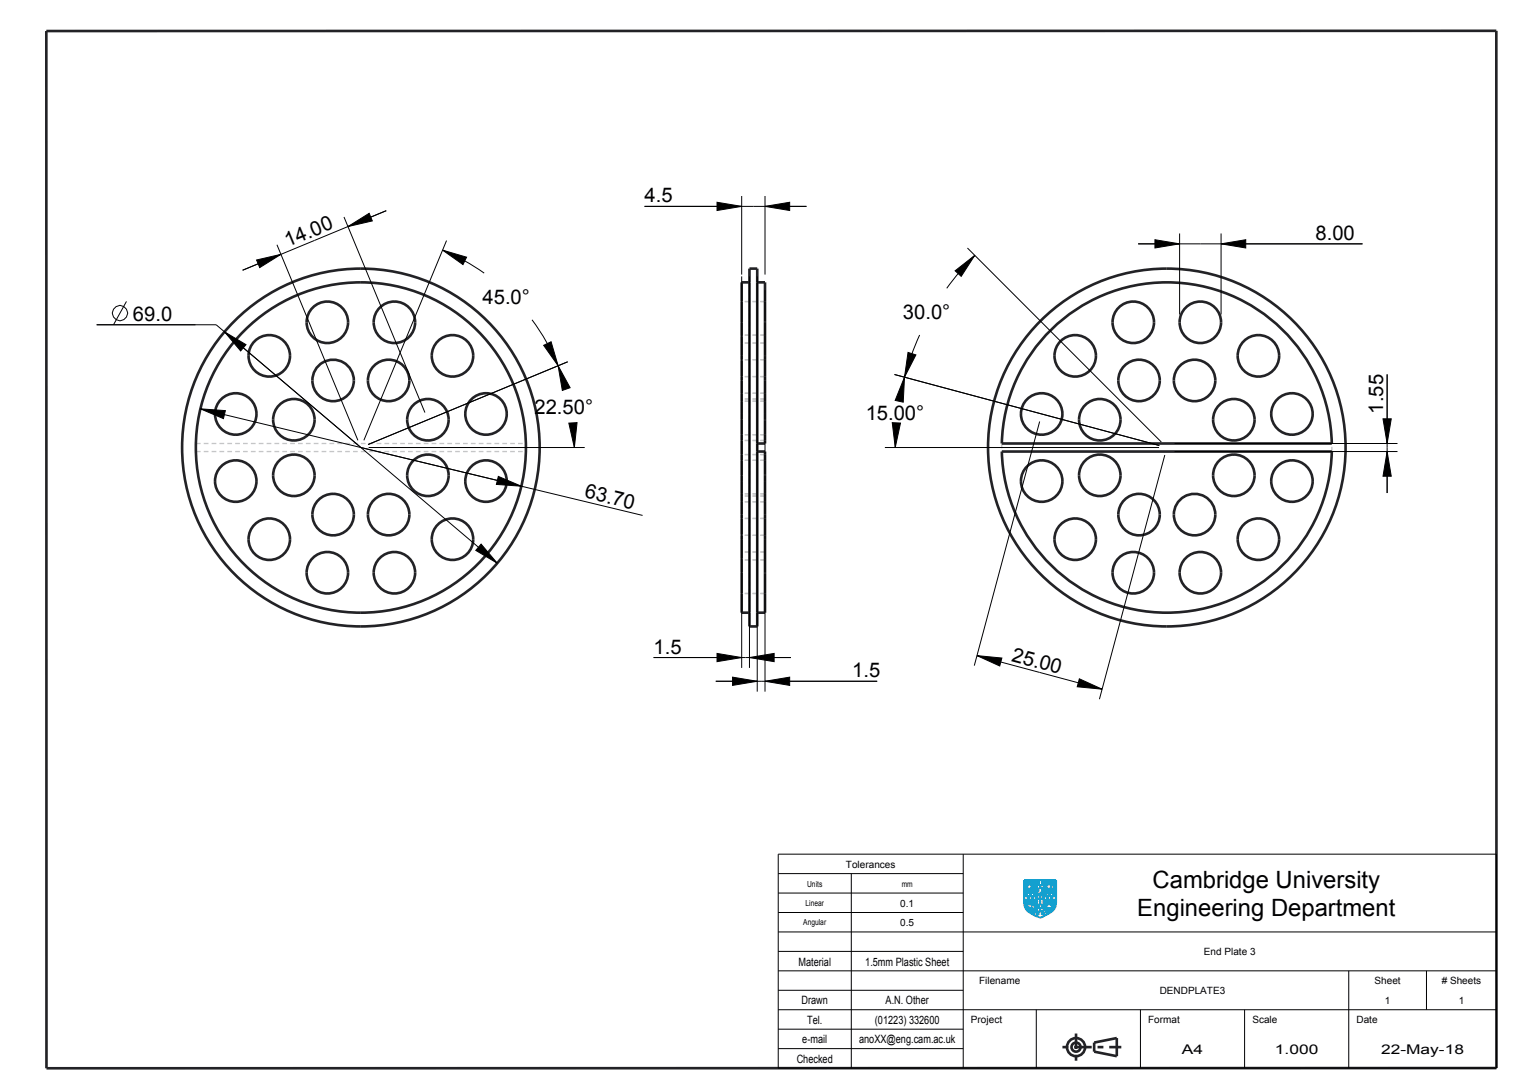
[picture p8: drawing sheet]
<svg xmlns="http://www.w3.org/2000/svg" width="297mm" height="210mm" viewBox="0 0 297 210" stroke-linecap="round" stroke-linejoin="round" font-family="sans-serif">
<path d="M205 201.9h11.4M207.7 204.5v-5.2" fill="none" stroke="#222226" stroke-width=".51" stroke-dasharray="1.1 1.1 3.4 1.1" stroke-linecap="butt"/>
<g fill="none" stroke="#222226" stroke-width=".51">
<path d="M8.9 6l279.9-.1v200.1h-279.8zM144.6 51.8h1.5v69h-1.5zM144.6 54.4h-1.5v63.7h1.5M146.1 54.4h1.5v31.1h-1.5M202.2 64.2a31.8 31.8 0 0 1 34.5-7.6 31.8 31.8 0 0 1 20.3 28.9h-63.7a31.7 31.7 0 0 1 8.9-21.3zM146.1 87.1h1.5v31h-1.5M193.3 87.1h63.7a31.8 31.8 0 0 1-31.8 31 31.8 31.8 0 0 1-31.9-31zM211.2 201.1l4.3-.9v3.5l-4.3-.9z"/>
<circle cx="45.5" cy="79.8" r="4"/>
<circle cx="52" cy="68.6" r="4"/>
<circle cx="63.2" cy="62.2" r="4"/>
<circle cx="64.3" cy="73.4" r="4"/>
<circle cx="75" cy="73.4" r="4"/>
<circle cx="76.1" cy="62.2" r="4"/>
<circle cx="87.3" cy="68.6" r="4"/>
<circle cx="93.8" cy="79.8" r="4"/>
<circle cx="201" cy="79.8" r="4"/>
<circle cx="207.5" cy="68.6" r="4"/>
<circle cx="218.7" cy="62.2" r="4"/>
<circle cx="219.8" cy="73.4" r="4"/>
<circle cx="230.5" cy="73.4" r="4"/>
<circle cx="231.6" cy="62.2" r="4"/>
<circle cx="242.9" cy="68.6" r="4"/>
<circle cx="249.3" cy="79.8" r="4"/>
<circle cx="45.5" cy="92.8" r="4"/>
<circle cx="56.7" cy="91.7" r="4"/>
<circle cx="56.7" cy="80.9" r="4"/>
<circle cx="64.3" cy="99.2" r="4"/>
<circle cx="69.6" cy="86.3" r="31.9"/>
<circle cx="69.6" cy="86.3" r="34.5"/>
<circle cx="75" cy="99.2" r="4"/>
<circle cx="82.6" cy="80.9" r="4"/>
<circle cx="82.6" cy="91.7" r="4"/>
<circle cx="93.8" cy="92.8" r="4"/>
<circle cx="201" cy="92.8" r="4"/>
<circle cx="212.2" cy="80.9" r="4"/>
<circle cx="212.2" cy="91.7" r="4"/>
<circle cx="219.8" cy="99.2" r="4"/>
<circle cx="225.2" cy="86.3" r="34.5"/>
<circle cx="230.5" cy="99.2" r="4"/>
<circle cx="238.1" cy="80.9" r="4"/>
<circle cx="238.1" cy="91.7" r="4"/>
<circle cx="249.3" cy="92.8" r="4"/>
<circle cx="52" cy="104" r="4"/>
<circle cx="63.2" cy="110.4" r="4"/>
<circle cx="76.1" cy="110.4" r="4"/>
<circle cx="87.3" cy="104" r="4"/>
<circle cx="207.5" cy="104" r="4"/>
<circle cx="218.7" cy="110.4" r="4"/>
<circle cx="231.6" cy="110.4" r="4"/>
<circle cx="242.9" cy="104" r="4"/>
<circle cx="207.7" cy="201.9" r="1.75"/>
<circle cx="207.7" cy="201.9" r=".87"/>
</g>
<g fill="none" stroke="#09c" stroke-width=".38">
<path d="M197.6 173.5h2.5v3.2M197.8 170.4h.1M197.8 170.4v.1M197.8 170.5l.3 .8 .2-.1M197.8 174.2l.3 .6 .6 .2-.1 .1h-.2v.3l.2 .1 .5-.6v.6h-.3v.3a.39 .39 0 0 0 .5-.1 .39 .39 0 0 0 .1-.5l.2 .3-.3 .4h.2l.1 .2a.94 .94 0 0 0 0-1.1M197.8 174.2h.1M197.8 170.1h.1M197.9 170.1v.3M197.9 170.4h-.1M197.9 171.6h.1M197.9 172h.1M197.9 173.8v.1"/>
<path d="M197.9 173.9v.2M197.9 173.9h.1M197.9 174.2h.1M197.9 171.9h.1M197.9 171.5v.1M197.9 171.9v.1M197.9 174.1v.1M197.9 171.8v.1M197.9 173.8l.1 .1M197.9 173.8h.1M197.9 172.8h.3M197.9 171.5h.2"/>
<path d="M197.9 171.5h.1M197.9 171.8h.1M197.9 171.6l.1 .1M197.9 170h.1M197.9 170l-.1 .1M198 171.6v.1M198 171.8h-.1M198 170l.1 .2M198 171.8h.1M198 172h.1M198 171.7h.1M198 173.9h.1"/>
<path d="M198 172.7h.2M198 171.7v.1M198 171.5h.1M198 172.7h.1h-.1M198.1 170.2h.1M198.1 171.9l-.1 .1M198.1 173.9v.1M198.1 171.5h.1M198.1 172.3v.7M198.1 174h.1M198.1 174v.1M198.1 170.2v.1"/>
<path d="M198.1 170.7v.1M198.1 171.5l.1 .1M198.1 174.1h.1M198.1 170.3v.1M198.1 171.9h.1M198.1 170.4h.1M198.1 170.8l.1 .1M198.1 171.8l.1 .1M198.1 174.1l.1 .1M198.2 170.9h.1M198.2 171.9h-.1M198.2 174.2h.1"/>
<path d="M198.2 170.7h-.1M198.2 171.8h-.1M198.2 171.8v.1M198.2 171.8h.1M198.2 171.9h.1M198.2 174.2v.1M198.2 170.6v.1M198.2 170.4v.1M198.2 170.5h.1M198.2 170.6h.1M198.2 171.3h.1M198.2 170.5v.1"/>
<path d="M198.2 172.8h-.2M198.2 171.5h.1M198.2 171.9v.1M198.2 174.3v.1M198.2 172.8h-.3M198.2 172h.1M198.3 171.9v.1M198.3 170.9h-.1M198.3 171.5l-.1 .1M198.3 170.1l-.1 .1 .2 .3-.1 .3M198.3 172h.1M198.3 171.5h.1"/>
<path d="M198.3 170.9h.1M198.3 170.1h.1M198.3 173.3h.3h-.3M198.3 173.9l-.1 .2 .2 .2-.1 .3-.1-.1v-.1M198.3 171.9h.1M198.3 170.8v.1M198.4 171.2h-.1M198.4 173.9h-.1M198.4 171.8l-.1 .1M198.4 171.8v.1M198.4 171.2h.1M198.4 171.8h.1"/>
<path d="M198.4 173.9h.1M198.4 170l-.1 .1M198.4 173.2h.2M198.4 171.2l-.1 .3M198.4 170h.1M198.4 171.7h.1M198.4 171.7v.1M198.4 170.2l.2 .2zM198.4 170.2h.1M198.5 171.7h-.1M198.5 174l.1 .2zM198.5 174h.1"/>
<path d="M198.5 171.6v.1M198.5 173.5v-.7v.7M198.5 170h.1M198.5 172.8v.7M198.5 171.6h.1M198.5 173.8l-.1 .1M198.5 170.5l.2-.1-.1 .2zM198.5 173.8h.1M198.5 174.3l.2-.1v.3zM198.5 173.2h-.1M198.6 170.4v.1M198.6 174.5h.1"/>
<path d="M198.6 173.7l-.1 .1M198.6 171.5l-.1 .1M198.6 171.5h.1M198.6 173.7l.2 .1M198.6 173.7h.1M198.6 169.9h.1M198.6 169.9l-.1 .1M198.6 173.2l-.2 .1M198.6 171.9h.1M198.6 169.9l.1 .1M198.7 171.9h.1M198.7 170.3l.1-.1-.1 .2z"/>
<path d="M198.7 170h.1M198.7 171.7h.1M198.7 174.2l.1-.2-.1 .2M198.7 171.6h.1M198.7 171.6v.1M198.7 172.8h.3h-.3M198.7 171.8l-.1 .1M198.7 171.4l-.1 .1M198.7 171.8h.1M198.7 171.7v.1M198.7 172.7h.2M198.7 171.4h.1"/>
<path d="M198.8 173.8h.1M198.8 170h.1M198.8 173.8l.1 .2M198.8 172.3v.7M198.8 170l.1 .1M198.8 171.6h.1M198.8 171.6h-.1M198.9 172.3v.7M198.9 170.4v.3M198.9 171.2l-.2 .2M198.9 170.1h.1M198.9 171.6h.1"/>
<path d="M198.9 170.1v.1M198.9 170.4h.1M198.9 171.2h.1M198.9 172.7h-.1M198.9 170.7h.1M198.9 174h.1M198.9 170.2h.1M198.9 170.2v.1M198.9 171.6v.1M198.9 170.3v.1M198.9 170.7l.5 .1M198.9 171.7h.1"/>
<path d="M198.9 170.3h.1M199 171.1l-.1 .1M199 174v.1M199 170.3l.1 .2 .6 .3M199 171.7h.1M199 174.1l-.1 .4 .5 .1M199 171.2h.1M199 174.1l.1 .2 .5 .3M199 171.2v.2M199 171.1h.1M199 172.8h-.3M199 171.4v.1"/>
<path d="M199 171.5h.1M199.1 171.1l-.1 .1M199.1 171.5v.1M199.1 173.3h.3h-.3M199.1 171.6l-.1 .1M199.1 171.1h.1M199.1 171.6h.1M199.1 171.1h-.1M199.1 173.2h.2M199.2 170.2l.6 .5M199.2 171.1h.1M199.2 170.2h.1"/>
<path d="M199.2 171.1v.1M199.2 170.2l.3 .1 .3-.1M199.2 174v.1M199.2 174.1l.2 .1M199.2 173.1h.1l-.1 .1M199.2 174h.1M199.2 171.2h.1M199.2 172.8v.6M199.2 171.3l.1 .1M199.3 171.3h-.1M199.3 171.4h.1M199.3 171.4l.1 .1"/>
<path d="M199.3 174l.3 .1M199.3 171.3l.2 .2M199.3 171.7l-.3 .3-.3-.1M199.3 171.6v.1M199.4 171.8h.1M199.4 171.5h.1M199.4 171.6h-.1M199.4 171.5v.1M199.4 171.6h.1M199.4 173.2l-.3 .1M199.4 174.6h.1M199.4 171.8v.1"/>
<path d="M199.4 174.2h.1M199.4 170.8h.1M199.4 171.6v.2M199.4 171.9h.1M199.4 171.9l.2 .1M199.5 172.8h.3h-.4M199.5 171.6h.1M199.5 171.6h-.1M199.5 174.2l.2 .1M199.5 170.8h.1M199.5 174.6h.1M199.5 171v.1"/>
<path d="M199.5 172.7h.2M199.5 171.5h.1M199.5 171.6l.1 .1M199.5 171.1h.1M199.5 171h.1M199.5 174.8l.1 .1M199.6 171.1l.1 .2M199.6 171.5h.1M199.6 174.9h.1M199.6 174.6h.1M199.6 170.8h.1M199.6 174.9v.1"/>
<path d="M199.6 172.3v.7M199.6 171.5v.2M199.6 172h.1M199.6 173.9l-.4-.1-.2 .2M199.6 174.8h.1M199.6 174.8h-.1M199.6 171.9v.1M199.6 174.6l.1 .1M199.6 171.9h.1M199.7 174.6h.1M199.7 174.8h.1M199.7 171.9h-.1"/>
<path d="M199.7 173.9h-.1M199.7 174.7h.1M199.7 174.1h-.1M199.7 170.8h.1M199.7 174.3h.1M199.7 172.7h-.1M199.7 174.3l.2 .3M199.7 174.6v.1M199.7 173.8v.1M199.7 171.3h.1M199.7 173.7l.2 .3M199.7 173.7v.1"/>
<path d="M199.7 170h.1M199.7 170l-.1 .1a.38 .38 0 0 0-.6 .2M199.8 172.8h-.3M199.8 170h.1M199.8 173.8h.1M199.8 171.2h.1M199.8 171.2v.1M199.8 174.8h.1M199.8 170v.1M199.8 171.3h.1M199.8 170.9l-.2 .1M199.8 170.1v.1"/>
<path d="M199.8 171.3l.1 .6h-.2M199.8 170.7h.1M199.8 174.7v.1M199.8 174l-.1 .1M199.8 170.9h.1M199.8 170.7v.2M199.9 174.7h-.1M199.9 174h-.1M199.9 174.7h.1M199.9 174.6v.1M200 172.3h1.5v1.1h-1.5zM200.1 172.5h.1"/>
<path d="M200.1 172.5v.8M200.1 169.7v2.5h-2.5M200.1 172.7h.1M200.1 172.7h.2M200.1 173.2h.1M200.2 173.2h.1M200.2 173.2h-.1M200.2 173.1h.1M200.2 171.8h.3h-.3M200.2 176.3h.3h-.3M200.2 170.5l.3 .1M200.2 174.9l.3 .1"/>
<path d="M200.2 172.7h.1M200.2 172.7h-.1M200.2 172.2v.4h.2v-.3h-.2M200.2 173.1l.1 .1M200.3 176.2h.1M200.3 171.7h.1M200.3 170.5h.2M200.3 174.8h.2M200.3 173.2h-.1M200.3 173.2h.1M200.3 172.7h.1M200.3 176.1h.1l-.1 .1"/>
<path d="M200.3 171.6h.1l-.1 .1M200.3 171.3v.7M200.3 175.8v.6M200.3 171.3l.1 .6M200.3 175.8l.1 .6M200.4 170v.7M200.4 174.4v.7M200.4 172.5h.2M200.4 170.4h-.1M200.4 174.8h-.1M200.5 176.2h-.3M200.5 171.7h-.3"/>
<path d="M200.5 170.5h-.3M200.5 174.9h-.3M200.5 170.5v.1M200.5 174.9v.1M200.5 172.9h.4a.19 .19 0 0 1-.2 .1 .19 .19 0 0 1-.2-.1zM200.5 174.3h.4M200.6 175.6h.3M200.6 171.2h.3h-.3M200.6 175.5h.2M200.6 174.2h.2M200.6 171.1h.2M200.6 172.2h.2v.4h-.2v-.3"/>
<path d="M200.7 171h.1l-.1 .1M200.7 175.1v.6M200.7 173.8v.6M200.7 170.7v.6M200.7 177h.1M200.8 176.9l-.1 .1M200.8 174.1h-.1h.1M200.8 175.4h-.1M200.8 176.9h.1M200.8 172.5h.2M200.8 174.2h-.2M200.8 175.5h-.2"/>
<path d="M200.9 171.1h-.3M200.9 174.2v.1M200.9 176.3h.3M200.9 174.9l.3 .1M200.9 170.5l.4 .1M201 171.7l.3 .1h-.4M201 176.2h.2M201 174.8h.2M201 171.7h.2M201 170.5h.2M201 172.3h.2v.2h-.2v-.2M201 174.8h.1h-.1"/>
<path d="M201.1 174.4v.7M201.1 175.8v.6M201.1 171.3v.6M201.1 170v.7M201.1 171.3v.7M201.1 176.1h-.1M201.1 173.2h.2M201.2 171.6h-.2l.2 .1M201.2 173.2h-.1M201.2 172.7h.1M201.2 170.4h-.1M201.2 172.4h.2"/>
<path d="M201.2 176.2h-.3M201.2 174.9h-.3M201.2 174.9v.1M201.2 176.2l-.3 .1M201.2 170.5h-.2M201.3 173.1v.1M201.3 173.1l-.1 .1M201.3 170.5v.1M201.3 173.2h.1M201.3 172.7h.1M201.4 172.5v.8M201.4 176.7a3.4 3.4 0 0 0 2.4-2.2v-4.8h-6.2v4.3a2.41 2.41 0 0 0 1.7 2.3l1.4 .7"/>
<path d="M201.4 176.7l-.6 .2M201.4 169.7v2.5h2.4M201.5 174.2h.1M201.5 174.2l.3 .7M201.5 174.1v.1M201.6 174.1v.1M201.6 174.1h-.1M201.6 170.4l.3 .9M201.6 170.4h.1M201.6 173.9v.2M201.6 173.9h.1M201.6 172.8h.3h-.3"/>
<path d="M201.6 174.1h.1M201.6 170l.1 .1M201.7 170l.1 .1M201.7 170.1v.2M201.7 170.3h-.1M201.7 170.1h.1M201.7 170h-.1M201.7 171.6h.1M201.7 171.5v.1M201.7 170.3h.1M201.7 172.7h.2M201.7 171.9v.1"/>
<path d="M201.7 171.9h.1M201.7 171.8v.1M201.7 171.5h.1M201.7 173.8l-.1 .1M201.7 173.8h.1M201.7 171.8h.1M201.7 173.8l.1 .2M201.7 172h.1M201.7 171.6l.1 .1M201.8 171.6h.1M201.8 174.9h.1M201.8 171.7h-.1"/>
<path d="M201.8 171.9v.1M201.8 171.5h.1M201.8 171.5h-.1M201.8 171.9h.1M201.8 172.3v.7M201.8 171.7h.1M201.8 174h.1M201.8 174l.1 .1M201.8 172.7h-.1M201.8 170.1h.1M201.9 171.9h-.1M201.9 174.5v.1"/>
<path d="M201.9 174.1h.1M201.9 170.1v.2M201.9 174.6h.1M201.9 174.1l.1 .2M201.9 171.5h.1M201.9 174.6v.1M201.9 171.3h.1M201.9 171.9h.1M201.9 174.7h.1M201.9 172.8h-.2M201.9 170.7v.1M201.9 170.8h.1"/>
<path d="M201.9 170.3l.1 .1M201.9 171.8h.1M201.9 174.4v.1M202 174.7h.1M202 174.3l-.1 .1M202 170.4h.1M202 170.8v.1M202 171.9h-.1M202 170.9h.1M202 171.8h.1M202 171.8v.1M202 173.9l.1 .8"/>
<path d="M202 171.9h.1M202 170.6l-.1 .1M202 170.4v.1M202 171.3h.1M202 170.5v.1M202 171.5h.1M202 173.9h.1M202 173.3h.4M202.1 171.9h.1M202.1 174.7h-.1M202.1 171.5h-.1M202.1 171.5h.1"/>
<path d="M202.1 173.8l-.1 .1M202.1 171.4v.1M202.1 173.2h.2M202.1 173.8h.1M202.1 171.4h.1M202.1 170.9h.1M202.1 171.2l-.2 .1M202.2 170l-.2 .2 .2 .3-.1 .4M202.2 171.8l-.1 .1M202.2 171.2h-.1M202.2 171.8h.1M202.2 170h.1"/>
<path d="M202.2 169.9v.1M202.2 171.1v.1M202.2 174v.1M202.2 173.8h-.1M202.2 171.7v.1M202.2 174l.1 .1M202.2 174h.1M202.2 171.3l-.1 .1M202.2 171.7h.1M202.2 171.1h.1M202.2 171.3h.1M202.2 169.9l.1 .1"/>
<path d="M202.2 172.8v.6M202.2 169.9h.1M202.2 171.1v.2M202.2 173.8h.1M202.2 174.1h.1M202.2 170.2l.2 .1zM202.2 173.7v.1M202.2 170.2h.1M202.3 173.7l.1 .1M202.3 173.7h-.1M202.3 171.6l-.1 .1M202.3 174.2h.1v.2z"/>
<path d="M202.3 173.1h-.1M202.3 169.9v.1M202.3 169.9h.1M202.3 173.2h-.2M202.4 170.4h.1l-.1 .2zM202.4 170.4h-.1M202.4 171.5l-.1 .1M202.4 169.9h.1M202.4 171.5h.1M202.4 169.9h-.1M202.4 174v.1zM202.4 172.8h.3h-.3"/>
<path d="M202.4 173.8h.1M202.4 171.9l.4 .1M202.4 171.8v.1M202.5 170.2v.1zM202.5 173.8h.1M202.5 172.7h.2M202.5 171.4l-.1 .1M202.5 171.6h.1M202.5 169.9v.1M202.5 171.8h-.1M202.5 174h.1M202.5 171.7v.1"/>
<path d="M202.5 170h.1M202.5 171.4h.1M202.5 171.6v.1M202.5 171.7h.1M202.5 173.8l.1 .1M202.6 172.3v.7M202.6 170.2h-.1M202.6 170h.1M202.6 174.2l.1 .3M202.6 172.3v.6M202.6 173.9h.1M202.6 170l.1 .1"/>
<path d="M202.6 174.2h.1M202.6 171.6h.1M202.6 171.6h-.1M202.6 171.2l-.1 .2M202.6 172.6h-.1M202.6 171.2h.1M202.6 173.9l.1 .1M202.7 174h.1M202.7 171.1l-.1 .1M202.7 174l-.1 .2M202.7 170.1h.1M202.7 171.1h.1"/>
<path d="M202.7 172.7h-.3M202.7 170.1v.1M202.7 171.6h.1M202.7 170.2a.31 .31 0 0 0 .1 .5l.4 .1M202.8 174.5l.5 .1a.45 .45 0 0 1-.5-.2 .45 .45 0 0 1 .2-.6h.5l.1 .2-.3 .2-.4-.1a.53 .53 0 0 1 .5 .7 .71 .71 0 0 1-.5 .7l-.2-.3 .3-.1-.2-.2-.1 .3a.78 .78 0 0 1-.7 .8l-.2 .1v-.2l.2-.3 .4-.1v-.5a.67 .67 0 0 1-.8 .5v-.3l.4-.1v-.2h-.2M202.8 174.5h-.1M202.8 171.6h.1M202.8 171.2h.1M202.8 171.2v.2M202.8 170a.49 .49 0 0 0 .5 .7M202.8 171.4v.1M202.8 173.2l.3 .1h-.3"/>
<path d="M202.8 170h.1M202.8 171.5h.1M202.8 172h.1M202.9 171.1l-.1 .1M202.9 171.6h-.1M202.9 171.5h.1M202.9 171.1h-.2M202.9 171.6h.1M202.9 171.1h.1M202.9 173.2h.2M202.9 171.5v.1M203 171.1h.1"/>
<path d="M203 170.2l.5 .3 .1 .3M203 170.2h.1M203 172.8v.6M203 170.1v.1M203 170.1l.4 .2M203 170.1h.1M203 173.1h-.1M203 171.3h.1M203.1 171.3h-.1M203.1 171.3v.1M203.1 171.4h.1M203.1 171.3h.1"/>
<path d="M203.1 171.4l.1 .1M203.1 171.6l-.3 .4M203.1 171.6h.1M203.1 171.3l.2 .1M203.2 171.7v.1M203.2 170.7v.1M203.2 171.6h-.1M203.2 171.5h.1M203.2 171.6v.1M203.2 171.5v.1M203.2 171.6h.1M203.2 171.8h.1"/>
<path d="M203.2 172.8h.3h-.3M203.2 170.8h.1M203.2 171.8l.1 .2M203.3 172.7h.1M203.3 170.8h.1M203.3 171.6h-.1M203.3 171.6h.1M203.3 171.4h.1M203.3 171.9v.1M203.3 171.4l.1 .1M203.3 171h.1M203.3 170.7h.1"/>
<path d="M203.3 171v.1M203.3 171.1h.1M203.4 172.3v.7M203.4 170.7h.1M203.4 170.9l.2 .1M203.4 170.9l-.1 .1M203.4 171.1l.1 .1M203.4 170.8h.1M203.4 171.5h.1M203.4 172.7h-.1M203.4 171.5v.1M203.4 171.9h-.1"/>
<path d="M203.5 171.9h.1M203.5 171.9h-.1M203.5 170.7v.1M203.5 170.2l-.1 .1M203.5 171.2h.1M203.5 169.9h.1M203.5 169.9l-.7 .1M203.6 169.9v.1M203.6 171.2h.1M203.6 171.1v.1M203.6 171.1h.1M203.6 170.9v.1"/>
<path d="M203.6 170.2h-.1M203.6 170h.1M203.6 170v.1M203.6 171.2v.1M203.6 171.9h.1M203.6 170.1v.1M203.6 171.3h.1M203.6 171.3l.1 .6M203.6 170.8v.1M203.6 170.8h.1M203.7 171.9h-.1M203.8 173.5h-2.4v3.2"/>
<path d="M203.8 174v.1"/>
<circle cx="198.1" cy="172.4" r=".06"/>
<circle cx="198.5" cy="172.9" r=".04"/>
<circle cx="198.8" cy="172.4" r=".04"/>
<circle cx="199.2" cy="172.9" r=".04"/>
<circle cx="199.2" cy="172.9" r=".06"/>
<circle cx="199.6" cy="172.4" r=".04"/>
<circle cx="199.6" cy="172.4" r=".06"/>
<circle cx="200.3" cy="175.9" r=".04"/>
<circle cx="200.3" cy="171.4" r=".06"/>
<circle cx="200.3" cy="175.9" r=".06"/>
<circle cx="200.4" cy="170.1" r=".04"/>
<circle cx="200.4" cy="174.5" r=".04"/>
<circle cx="200.7" cy="173.8" r=".04"/>
<circle cx="200.7" cy="175.2" r=".04"/>
<circle cx="200.7" cy="170.8" r=".04"/>
<circle cx="200.7" cy="170.8" r=".06"/>
<circle cx="201" cy="172.1" r=".04"/>
<circle cx="201.1" cy="174.5" r=".04"/>
<circle cx="201.1" cy="175.8" r=".04"/>
<circle cx="201.1" cy="171.4" r=".04"/>
<circle cx="201.1" cy="170.1" r=".04"/>
<circle cx="201.1" cy="170.1" r=".06"/>
<circle cx="201.8" cy="172.4" r=".04"/>
<circle cx="201.8" cy="172.4" r=".06"/>
<circle cx="202.2" cy="172.8" r=".04"/>
<circle cx="202.2" cy="172.5" r=".04"/>
<circle cx="202.6" cy="172.4" r=".04"/>
<circle cx="202.6" cy="172.4" r=".06"/>
<circle cx="203" cy="172.9" r=".04"/>
<circle cx="203.4" cy="172.4" r=".04"/>
</g>
<g fill="none" stroke="#c2c2cc" stroke-width=".25">
<path d="M143.1 58.2v1.2M143.7 58.2h.9M144.6 54.4v1M144.6 56v.9M144.6 57.5v.9M144.6 59v.9M145.2 58.2h.9M146.1 54.4v1M146.1 56v.9M146.1 57.6v.9M146.1 59.1v.9M146.7 58.2h.9v1.2"/>
<path d="M143.1 62.2h.1M143.1 79.8h.1M143.1 60.2v1.2M143.1 62.2v1.4M143.1 64.6v1.2M143.1 66.1v1.7M143.1 68.6v1.8M143.1 70.6v1.4M143.1 72.5v.1M143.1 72.6v.5M143.1 73.4v1.4M143.1 75.8v3.2"/>
<path d="M143.1 79.8v3.2M143.7 75.8h.9M143.7 72.6h.9M143.7 64.6h.9M143.7 66.2h.9M143.7 76.9h.9M143.7 77.4h.9M143.7 69.4h.9M144.6 60.5v.9M144.6 62v.9M144.6 63.5v1M144.6 65.1v.9"/>
<path d="M144.6 66.6v.9M144.6 68.1v.9M144.6 69.6v.9M144.6 71.1v.9M144.6 72.6v1M144.6 74.2v.9M144.6 75.7v.9M144.6 77.2v.9M144.6 78.7v.9M145.2 75.8h.9M145.2 72.6h.9M145.2 64.6h.9"/>
<path d="M145.2 66.2h.9M145.2 76.9h.9M145.2 77.4h.9M146.1 60.7v.9M146.1 62.2v1M146.1 63.8v.9M146.1 65.3v1M146.1 66.9v.9M146.1 68.4v1h-.9M146.1 70v.9M146.1 71.5v1M146.1 73.1v.9"/>
<path d="M146.1 74.6v1M146.1 76.2v.9M146.1 77.8v.9M146.1 79.3v.9M146.7 75.8h.9v3.2M146.7 72.6h.9v.5M146.7 64.6h.9v1.2M146.7 66.2h.9v1.6M146.7 76.9h.9M146.7 77.4h.9M146.7 69.4h.9M147.6 62.2h.1"/>
<path d="M147.6 79.8h.1M147.6 60.2v1.2M147.6 62.2v1.4M147.6 68.6v1.8M147.6 70.6v1.4M147.6 72.5v.1M147.6 73.4v1.4M147.6 79.8v3.2M37.8 87.1h.9M37.8 85.5h.9M39.3 87.1h.9M39.3 85.5h.9"/>
<path d="M40.8 87.1h.9M40.8 85.5h.9M42.4 87.1h.9M42.4 85.5h.9M43.9 87.1h.9M43.9 85.5h.9M45.4 87.1h.9M45.4 85.5h.9M46.9 87.1h.9M46.9 85.5h.9M48.4 87.1h.9M48.4 85.5h.9"/>
<path d="M49.9 87.1h.9M49.9 85.5h.9M51.4 87.1h1M51.5 85.5h.9M53 87.1h.9M53 85.5h.9M54.5 87.1h.9M54.5 85.5h.9M56 87.1h.9M56 85.5h.9M57.5 87.1h.9M57.5 85.5h.9"/>
<path d="M59 87.1h.9M59 85.5h.9M60.5 87.1h1M60.5 85.5h1M62.1 87.1h.9M62.1 85.5h.9M63.6 87.1h.9M63.6 85.5h.9M65.1 87.1h.9M65.1 85.5h.9M66.6 87.1h.9M66.6 85.5h.9"/>
<path d="M68.1 87.1h.9M68.1 85.5h.9M69.6 87.1h1M69.6 85.5h1M71.2 87.1h.9M71.2 85.5h.9M72.7 87.1h.9M72.7 85.5h.9M74.2 87.1h.9M74.2 85.5h.9M75.7 87.1h.9M75.7 85.5h.9"/>
<path d="M77.2 87.1h.9M77.2 85.5h.9M78.7 87.1h1M78.7 85.5h1M80.3 87.1h.9M80.3 85.5h.9M81.8 87.1h.9M81.8 85.5h.9M83.3 87.1h.9M83.3 85.5h.9M84.8 87.1h.9M84.8 85.5h.9"/>
<path d="M86.3 87.1h.9M86.3 85.5h.9M87.8 87.1h.9M87.8 85.5h1M89.4 87.1h.9M89.4 85.5h.9M90.9 87.1h.9M90.9 85.5h.9M92.4 87.1h.9M92.4 85.5h.9M93.9 87.1h.9M93.9 85.5h.9"/>
<path d="M95.4 87.1h.9M95.4 85.5h.9M96.9 87.1h.9M96.9 85.5h1M98.5 87.1h.9M98.5 85.5h.9M100 87.1h.9M100 85.5h.9M101.5 87.1h.1M143.1 96.8h.1M143.1 83.8v.7M143.1 87.7v.6"/>
<path d="M143.1 88.8v1.7M143.1 90.8v1.6M143.1 92.5v.2M143.1 92.8v1.7M143.1 94.8v1.5M143.1 96.7v1.5M143.1 99.2v.5M143.1 100v1.2M143.7 96.8h.9M143.7 88.8h.9M143.7 100h.9v.9M143.7 83.8h.9"/>
<path d="M143.7 95.7h.9M143.7 87.7h.9M143.7 95.2h.9M143.7 84.9h.9M144.6 80.2v.9M144.6 81.7v1M144.6 83.3v.9M144.6 84.8v.9M144.6 86.3v.9M144.6 87.8v.9M144.6 89.3v.9M144.6 90.8v1"/>
<path d="M144.6 92.4v.9M144.6 93.9v.9M144.6 95.4v.9M144.6 96.9v.9M144.6 98.4v.9M145.2 96.8h.9M145.2 88.8h.9M145.2 100h.9M145.2 83.8h.9M145.2 95.7h.9M145.2 87.7h.9M145.2 95.2h.9"/>
<path d="M145.2 84.9h.9M146.1 80.9v.9M146.1 82.4v.9M146.1 84v.9M146.1 85.5h.1M146.1 87.1v.9M146.1 88.6v1M146.1 90.2v.9M146.1 91.7v1M146.1 93.3v.9M146.1 94.8v1M146.1 96.4v.9"/>
<path d="M146.1 98v.9M146.1 99.5v.9M146.7 96.8h.9M146.7 88.8h.9v1.7M146.7 100h.9v1.2M146.7 83.8h.9v.7M146.7 95.7h.9M146.7 87.7h.9v.6M146.7 95.2h.9M146.7 84.9h.9M147.6 96.8h.1M147.6 90.8v1.6"/>
<path d="M147.6 92.5v.2M147.6 92.8v1.7M147.6 94.8v1.5M147.6 96.7v1.5M147.6 99.2v.5M143.1 104h.1M143.1 101.5v1.7M143.1 103.2v.5M143.1 104v1.5M143.1 106v1.4M143.1 108v1.5M143.1 110.4v1.2"/>
<path d="M143.1 112.4v1.2M143.7 108h.9M143.7 114.4h.9M143.7 106.4h.9M143.7 103.2h.9M144.6 101.5v.9M144.6 103v.9M144.6 104.5v.9M144.6 106v.9M144.6 107.5v.9M144.6 109v1M144.6 110.6v.9"/>
<path d="M144.6 112.1v.9M144.6 113.6v.9M144.6 115.1v.9M144.6 116.6v.9M145.2 108h.9M145.2 106.4h.9M145.2 103.2h.9M146.1 113.5v.9h-.9M146.1 101.1v.9M146.1 102.6v.9M146.1 104.2v.9M146.1 105.7v1"/>
<path d="M146.1 107.3v.9M146.1 108.8v1M146.1 110.4v.9M146.1 111.9v1M146.1 115v1M146.1 116.6v.9M146.1 118.1h.1M146.7 108h.9v1.5M146.7 114.4h.9M146.7 106.4h.9M146.7 103.2h.9v.5M147.6 104h.1"/>
<path d="M147.6 101.5v1.7M147.6 104v1.5M147.6 106v1.4M147.6 110.4v1.2M147.6 112.4v1.2"/>
</g>
<g fill="none" stroke="#c2c2cc" stroke-width=".26">
<path d="M52.7 59.4l-.8 .4M53.9 58.6l-.7 .4M55.3 57.9l-.8 .4M56.6 57.2l-.8 .4M58 56.7l-.8 .3M59.4 56.1l-.9 .3M60.8 55.7l-.9 .3M62.2 55.3l-.8 .2M63.7 55l-.9 .2M65.2 54.8l-.9 .1M66.7 54.6l-.9 .1M68.2 54.5h-.9"/>
<path d="M69.6 54.4l-.9 .1M70.2 54.5h.9M71.1 54.5h.1M71.7 54.5l.9 .1M73.2 54.7l.9 .1M74.7 54.9l.9 .1M76.2 55.1l.8 .2M77.6 55.5l.9 .2M79.1 55.9l.8 .2M80.5 56.3l.8 .4M81.9 56.9l.8 .3M83.2 57.5l.8 .4"/>
<path d="M84.6 58.2l.7 .4M85.9 58.9l.7 .5M87.1 59.7l.8 .5M208.2 59.4l-.8 .4M209.5 58.6l-.8 .4M210.8 57.9l-.8 .4M212.1 57.2l-.8 .4M213.5 56.7l-.8 .3M214.9 56.1l-.8 .4M216.3 55.7l-.8 .3M217.8 55.3l-.9 .2M219.2 55l-.8 .2"/>
<path d="M220.7 54.8l-.9 .1M222.2 54.6l-.9 .1M223.7 54.5h-.9M225.2 54.4l-.9 .1M225.8 54.5h.9M227.3 54.5l.9 .1M228.8 54.7l.8 .1M230.2 54.9l.9 .1M231.7 55.1l.9 .2M233.2 55.5l.8 .2M234.6 55.9l.8 .2M236 56.3l.8 .4"/>
<path d="M237.4 56.9l.8 .3M238.8 57.5l.8 .4M240.1 58.2l.8 .4M241.4 58.9l.8 .5M242.7 59.7l.7 .5M38.5 79.6l-.2 .9M38.9 78.2l-.3 .8M39.3 76.7l-.3 .9M39.8 75.3l-.3 .9M40.3 73.9l-.3 .8M40.9 72.6l-.4 .8M41.6 71.2l-.4 .8"/>
<path d="M42.3 69.9l-.4 .8M43.1 68.7l-.5 .7M44 67.4l-.5 .8M44.9 66.3l-.6 .7M45.9 65.1l-.6 .7M46.9 64l-.6 .7M47.9 63l-.6 .6M49.1 62l-.7 .6M50.2 61.1l-.7 .5M50.7 60.7h.1M51.4 60.2l-.7 .5M88.4 60.5l.7 .6"/>
<path d="M89.5 61.4l.7 .6M90.7 62.4l.6 .6M91.8 63.4l.6 .6M92.8 64.5l.6 .6M93.8 65.6l.6 .7M94.8 66.7l.5 .7M95.7 67.9l.5 .8M96.5 69.2l.5 .7M97.3 70.4l.4 .8M98 71.8l.4 .8M98.6 73.1l.4 .8M99.2 74.5l.3 .8"/>
<path d="M99.7 75.9l.3 .8M100.2 77.3l.2 .9M100.6 78.7l.2 .9M194 79.6l-.1 .9M194.4 78.2l-.2 .8M194.8 76.7l-.3 .9M195.3 75.3l-.3 .9M195.8 73.9l-.3 .9M196.4 72.6l-.3 .8M197.1 71.2l-.4 .8M197.8 70l-.4 .7M197.8 69.9v.1"/>
<path d="M198.6 68.7l-.4 .7M199.5 67.5l-.5 .7M200.4 66.3l-.5 .7M201.4 65.1l-.6 .7M202.4 64l-.6 .7M203.5 63l-.7 .6M204.6 62l-.7 .6M205.7 61.1l-.7 .5M206.9 60.2l-.7 .5M243.9 60.5h.1M243.9 60.5l.7 .6M245.1 61.4l.7 .6"/>
<path d="M246.2 62.4l.7 .6M247.3 63.4l.7 .6M248.4 64.5l.6 .6M249.4 65.6l.5 .7M250.3 66.7l.6 .8M251.2 67.9l.5 .8M252 69.2l.5 .7M252.8 70.5l.4 .7M253.5 71.8l.4 .8M254.2 73.1l.3 .8M254.8 74.5l.3 .8M255.3 75.9l.3 .8"/>
<path d="M255.7 77.3l.3 .9M256.1 78.8l.2 .8M37.8 87.1v.9M37.9 84l-.1 .9M37.9 88.6l.1 .9M38 90.1l.1 .8M38 82.5l-.1 .9M38.2 91.5l.2 .9M38.2 81.1l-.1 .9M38.5 93l.2 .9M38.9 94.4l.2 .9M39.3 95.9l.3 .8"/>
<path d="M39.8 97.3l.3 .8M40.3 98.7l.4 .8M98.8 99.2l-.4 .8M99.3 97.8l-.3 .9M99.8 96.4l-.3 .9M100.3 95l-.3 .9M100.7 93.6l-.3 .8M100.9 80.2l.2 .9M101 92.1l-.2 .9M101.2 81.7l.1 .8M101.2 90.6l-.1 .9M101.3 83.1l.1 .9"/>
<path d="M101.4 89.2l-.1 .9M101.5 84.6v.9M101.5 87.7l-.1 .9M193.3 85.6v.8M193.3 87l.1 .9M193.4 84.1v.9M193.4 88.5l.1 .9M193.5 83.4v.1M193.5 82.6v.8M193.5 90l.2 .9M193.8 81.1l-.2 .9M193.8 91.5l.1 .9"/>
<path d="M194 93l.2 .8M194.4 94.4l.2 .9M194.8 95.9l.3 .8M195.3 97.3l.3 .8M195.8 98.7l.4 .8M254.3 99.2l-.4 .8M254.9 97.8l-.4 .9M255.4 96.4l-.3 .9M255.8 95l-.2 .9M256.2 93.6l-.2 .8M256.4 80.2l.2 .9M256.5 92.1l-.2 .9"/>
<path d="M256.7 81.7l.1 .9M256.7 90.6l-.1 .9M256.9 83.2v.9M256.9 89.1l-.1 .9M257 84.7v.9M257 87.6l-.1 .9M257 86.1v.9M40.9 100l.4 .8M41.6 101.4l.4 .8M42.3 102.7l.5 .7M43.1 103.9l.5 .8M44 105.2l.5 .7"/>
<path d="M44.9 106.3l.6 .7M45.9 107.5l.6 .6M46.9 108.6l.6 .6M47.9 109.6l.7 .6M49.1 110.6l.6 .6M50.2 111.5l.7 .6M51.4 112.4l.8 .5M52.7 113.2l.7 .5M53.9 114l.8 .4M55.3 114.7l.8 .4M56.6 115.4l.8 .3M58 115.9l.8 .4"/>
<path d="M59.4 116.5l.8 .2M60.8 116.9l.9 .2M62.2 117.3l.9 .2M63.7 117.6l.9 .1M65.2 117.8l.9 .1M66.7 118l.9 .1M68.2 118.1h.8M70.5 118.1h-.9M72 118.1h-.9M73.5 117.9l-.9 .1M75 117.7l-.9 .1M76.5 117.4l-.9 .2"/>
<path d="M77.9 117.1l-.9 .2M79.3 116.6l-.8 .3M80.7 116.2l-.8 .3M82.1 115.6l-.8 .3M83.5 115l-.8 .4M84.8 114.3l-.8 .4M86.1 113.6l-.8 .4M87.4 112.8l-.8 .4M88.6 111.9l-.7 .5M89.8 111l-.7 .5M90.9 110l-.7 .6M92 109l-.7 .6"/>
<path d="M93 107.9l-.6 .7M94 106.8l-.6 .7M95 105.6l-.6 .7M95.8 104.4l-.5 .8M96.7 103.2l-.5 .7M97.4 101.9l-.4 .8M98.1 100.6l-.4 .8M196.4 100l.4 .8M197.1 101.4l.4 .7M197.8 102.7l.5 .7M198.6 103.9l.5 .8M199.5 105.1l.5 .8"/>
<path d="M200.4 106.3l.6 .7M201.4 107.5l.6 .6M202.4 108.6l.6 .6M203.5 109.6l.6 .6M204.6 110.6l.7 .6M205.7 111.5l.8 .6M206.9 112.4l.8 .5M208.2 113.2l.7 .5M209.5 114l.8 .4M210.8 114.7l.8 .4M212.1 115.4l.9 .3M213.5 115.9l.8 .4"/>
<path d="M214.9 116.4l.9 .3M216.3 116.9l.9 .2M217.8 117.3l.8 .2M219.2 117.6l.9 .1M220.7 117.8l.9 .1M222.2 118l.9 .1M223.7 118.1h.9M226.1 118.1h-.9M227.6 118.1h-.9M229 117.9l-.8 .1M230.5 117.7l-.9 .1M232 117.4l-.9 .2"/>
<path d="M233.4 117.1l-.8 .2M234.9 116.6l-.9 .3M236.3 116.1l-.9 .3M237.7 115.6l-.9 .3M239 115l-.8 .4M240.4 114.3l-.8 .4M241.7 113.6l-.8 .4M242.9 112.8l-.7 .4M244.1 111.9l-.7 .5M245.3 111l-.7 .5M246.4 110l-.6 .6M247.5 109l-.6 .6"/>
<path d="M248.6 107.9l-.6 .7M249.6 106.8l-.6 .7M250.5 105.6l-.6 .7M251.4 104.4l-.5 .7M252.2 103.2l-.5 .7M253 101.9l-.5 .8M253.7 100.6l-.5 .8"/>
</g>
<g fill="none" stroke="#000" stroke-width=".19">
<path d="M124.4 39.8h31.2M138.4 39l4.7 .8-4.7 .8zM143.1 37.8v15.1M147.6 39.8l4.8-.8v1.6zM147.6 37.8v15.1M24.4 58.1l-2.5 4.5M49.5 50.1l4.7-1.1-4.1 2.6zM53.4 47.2l15.7 37.7M66.4 41.8l15.6 37.8M67.1 43.7l4.1-2.6 .7 1.5zM74.5 40.6l-27.7 11.5M85.4 48.2l4.6 1.4-.7 1.4z"/>
<path d="M85.4 48.2a41.2 41.2 0 0 1 8 4.5M86.2 46.4l-16 38.5M143.1 53.3v75.5M144.6 53.3v75.5M146.1 53.3v80.1M147.6 55.9v77.5M184.3 52.2l3.8-3-2.6 4.1zM186.7 47.8l37.4 37.4M188.1 49.2l-3.1 3.5-2.3 2.9M219.6 47h43.3M222.9 46.2l4.7 .8-4.7 .8zM227.6 45v15.7"/>
<path d="M235.6 47l4.8-.8v1.6zM235.6 45v15.7M18.7 62.6h23l54.3 46M38.7 78.8l4.8 .4-.4 1.5zM38.7 78.8l85.3 20.6M43.3 64l4.2 2.5-1.1 1.2zM102.7 61.7a41.2 41.2 0 0 1 6.2 12.1M104.9 66.6l1.4-.7 1.4 4.6zM107.7 70.5l2.3 4.3-1.5 .5zM109.6 69.8l-38.6 15.9M172.6 72.2l51.1 13.7M174.6 72.7l-.3 4.9-1.5-.4z"/>
<path d="M175.2 68l1.6 .4-2.2 4.3zM177.5 64.6l-2.1 5.4-1.4 5M267.7 72.2v22.9M71.1 86.3h41.7M96.2 91.9l4.4 1.9-4.8-.4zM109.8 81.6l1.6-.1-.6 4.8zM110.7 82.8l.1 3.5M170.8 86.3h52.9M172.2 81.5l1.6 .1-1 4.7zM172.8 84v2.3M200.6 81.3l-12.6 47.1M224.8 87.7l-12.6 47.1"/>
<path d="M226.7 85.5h43M226.7 87.1h43M266.9 80.8h1.6l-.8 4.7zM267.7 87.1l.8 4.7h-1.6zM92.8 104.9l3.2 3.7-4.2-2.5zM126.1 126.8h26.5M138.1 131.4h31.2M138.4 126l4.7 .8-4.7 .8zM141.4 130.6l4.7 .8-4.7 .8zM144.6 126.8l4.8-.8v1.6zM147.6 131.4l4.8-.8v1.6zM188.5 126.4l4.8 .5-.4 1.5z"/>
<path d="M188.5 126.4l24.2 6.5M208.3 130.9l4.4 2-4.8-.5zM150.2 164.7h138.6v41.3h-138.6zM150.2 179.7h138.6M150.2 176h35.7M150.2 172.2h35.7M150.2 168.5h35.7M164.3 168.5v37.5M185.9 164.7v41.3M150.2 198.5h35.7M150.2 194.7h138.6M150.2 191h35.7"/>
<path d="M150.2 187.2h138.6M150.2 183.5h35.7M200 194.7v11.3M220.1 194.7v11.3M240.2 194.7v11.3M260.3 187.2v18.8M275.3 187.2v7.5M150.2 202.2h35.7"/>
<circle cx="23.1" cy="60.4" r="1.47"/>
</g>
<g fill="#000">
<path d="M138.4 39l4.7 .8-4.7 .8zM147.6 39.8l4.8-.8v1.6zM49.5 50.1l4.7-1.1-4.1 2.6zM67.1 43.7l4.1-2.6 .7 1.5zM85.4 48.2l4.6 1.4-.7 1.4zM184.3 52.2l3.8-3-2.6 4.1zM222.9 46.2l4.7 .8-4.7 .8zM235.6 47l4.8-.8v1.6zM38.7 78.8l4.8 .4-.4 1.5zM43.3 64l4.2 2.5-1.1 1.2zM107.7 70.5l2.3 4.3-1.5 .5zM104.9 66.6l1.4-.7 1.4 4.6z"/>
<path d="M174.6 72.7l-.3 4.9-1.5-.4zM175.2 68l1.6 .4-2.2 4.3zM96.2 91.9l4.4 1.9-4.8-.4zM109.8 81.6l1.6-.1-.6 4.8zM172.2 81.5l1.6 .1-1 4.7zM266.9 80.8h1.6l-.8 4.7zM267.7 87.1l.8 4.7h-1.6zM92.8 104.9l3.2 3.7-4.2-2.5zM138.4 126l4.7 .8-4.7 .8zM144.6 126.8l4.8-.8v1.6zM141.4 130.6l4.7 .8-4.7 .8zM147.6 131.4l4.8-.8v1.6z"/>
<path d="M188.5 126.4l4.8 .5-.4 1.5zM208.3 130.9l4.4 2-4.8-.5z"/>
</g>
<g font-size="4.6">
<text x="222.4" y="171.3">Cambridge University</text>
<text x="219.5" y="176.6">Engineering Department</text>
</g>
<g font-size="3.9">
<text x="124.4" y="39">4.5</text>
<text x="55.5" y="47.7" transform="rotate(-23 55.5 47.7)">14.00</text>
<text x="253.9" y="46.3">8.00</text>
<text x="93.1" y="58.7">45.0°</text>
<text x="25.7" y="61.9">69.0</text>
<text x="174.3" y="61.6">30.0°</text>
<text x="103.1" y="79.8">22.50°</text>
<text x="167.1" y="81">15.00°</text>
<text x="266.9" y="79.8" transform="rotate(-90 266.9 79.8)">1.55</text>
<text x="112.7" y="95.9" transform="rotate(14 112.7 95.9)">63.70</text>
<text x="126.1" y="126">1.5</text>
<text x="164.5" y="130.6">1.5</text>
<text x="195.1" y="127.4" transform="rotate(15 195.1 127.4)">25.00</text>
</g>
<g font-size="2.6">
<text x="228.1" y="203.2">A4</text>
<text x="246" y="203.2">1.000</text>
<text x="266.5" y="203.2">22-May-18</text>
</g>
<g font-size="2.2">
<text x="154.1" y="186.2">Material</text>
<text x="167" y="186.2">1.5mm Plastic Sheet</text>
<text x="154.7" y="193.7">Drawn</text>
<text x="155.8" y="197.4">Tel.</text>
<text x="168.8" y="197.4">(01223) 332600</text>
<text x="170.9" y="193.7">A.N. Other</text>
<text x="154.8" y="201.2">e-mail</text>
<text x="165.8" y="201.2">anoXX@eng.cam.ac.uk</text>
<text x="153.7" y="204.9">Checked</text>
</g>
<g font-size="1.9">
<text x="163.3" y="167.3">Tolerances</text>
<text x="173.7" y="178.6">0.5</text>
<text x="173.7" y="174.8">0.1</text>
<text x="232.3" y="184.2">End Plate 3</text>
<text x="189" y="189.8">Filename</text>
<text x="223.8" y="191.7">DENDPLATE3</text>
<text x="265.3" y="189.8">Sheet</text>
<text x="278.2" y="189.8"># Sheets</text>
<text x="187.4" y="197.3">Project</text>
<text x="221.6" y="197.3">Format</text>
<text x="241.7" y="197.3">Scale</text>
<text x="261.8" y="197.3">Date</text>
<text x="267.2" y="193.6">1</text>
<text x="281.5" y="193.6">1</text>
</g>
<g font-size="1.6">
<text x="155.8" y="171">Units</text>
<text x="174" y="171">mm</text>
<text x="155" y="178.5">Angular</text>
<text x="155.4" y="174.7">Linear</text>
</g>
</svg>
